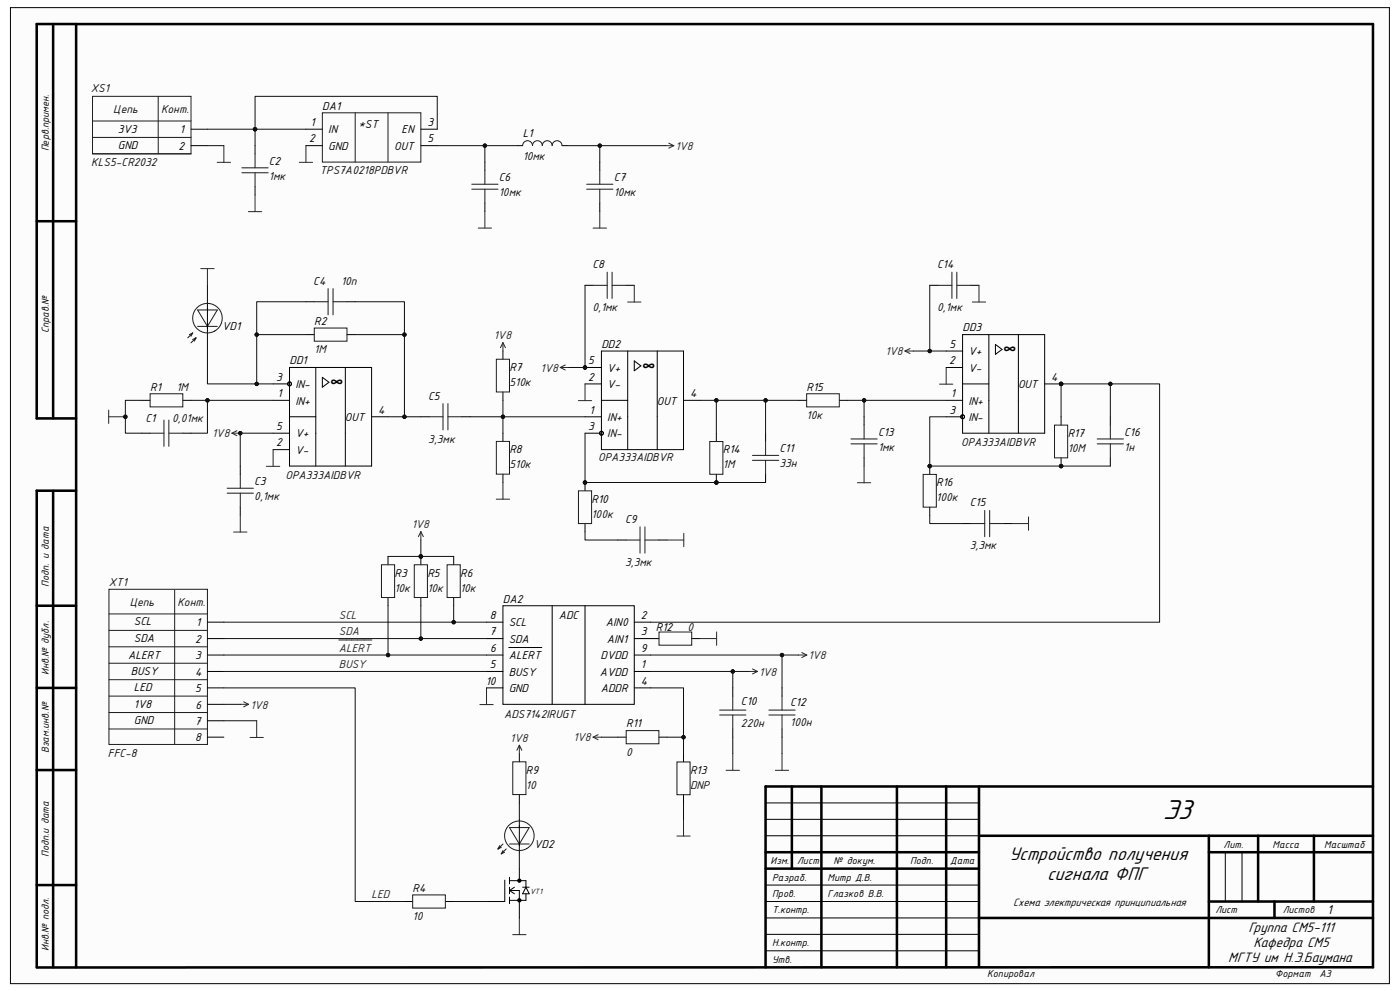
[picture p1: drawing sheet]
<svg xmlns="http://www.w3.org/2000/svg" width="420mm" height="297mm" viewBox="0 0 420 297" stroke-linecap="round" stroke-linejoin="round" font-family="sans-serif">
<path d="M3.1 2.3h413.7v292.5h-413.7z" fill-rule="evenodd" fill="#fcfcfc"/>
<g fill="none" stroke="#000" stroke-width=".76">
<path d="M15.9 7.2v118.2M22.8 7.2v282.7M11 66.3h11.8M22.8 125.4h-11.8v-118.2h400.9v282.7l-400.9 .1M15.9 147.1v142.8M22.8 147.1h-11.8v142.8M11 181.5h11.8M11 206.2h11.8M11 230.8h11.8M237.6 235.7v24.6M246.4 235.7v54.2M269.1 235.7v54.2"/>
<path d="M283.8 235.7v54.2M293.7 235.7v54.1M411.9 235.7h-182.2v54.2M229.7 255.4h64M293.7 250.5h118.2M362.6 250.5v39.4M362.6 255.4h49.3M377.4 250.5v19.7M394.2 250.5v19.7M11 265.3h11.8M229.7 260.3h64M293.7 275.1h118.2"/>
<path d="M362.6 270.2h49.3M382.3 270.2v4.9"/>
</g>
<g fill="none" stroke="#000" stroke-width=".3">
<path d="M3.1 2.3h413.7v292.5h-413.7zM91.8 90.4h2.4M104.1 90.4h2.5M42.5 120h2.5M54.8 120h2.5M81.9 120h5M81.9 115.1h5M86.9 110.1h24.6v29.6h-24.6zM91.8 100.3h2.4M94.7 110.1v29.6M96.7 113.1l2 1.5-2 1.4zM103.6 110.1v29.6"/>
<path d="M104.1 100.3h2.5M42.5 129.8h2.5M54.8 129.8h2.5M81.9 134.8h5M81.9 129.8h5M86.9 124.9h7.8M111.5 124.9h4.9M229.7 250.5h64M229.7 240.6h64M229.7 245.6h64M367.6 255.4v14.8M372.6 255.4v14.8"/>
<path d="M229.7 270.2h64M229.7 275.1h64M229.7 265.3h64M229.7 285h64M229.7 280h64"/>
<circle cx="86.9" cy="115.1" r=".58"/>
</g>
<path d="M94.2 90.4h4.2M94.3 98.3h9.8v4h-9.8zM98.4 86.5v7.9M99.9 86.5v7.9M99.9 90.4h4.2M45 118h9.8v4h-9.8zM45 129.8h4.2M49.2 125.9v7.9M50.7 125.9v7.9M50.7 129.8h4.1" fill="none" stroke="#1c1c1c" stroke-width=".3"/>
<path d="M69.6 129.8l1.5 .8M69.6 129.8h2.5M71.1 129.1l-1.5 .7" fill="none" stroke="#262626" stroke-width=".3"/>
<circle cx="72.1" cy="129.8" r=".5" fill="#0e0e0e"/>
<circle cx="72.1" cy="129.8" r=".5" fill="none" stroke="#0e0e0e" stroke-width=".3"/>
<path d="M32.6 122.9v4M32.6 124.9h5M79.9 139.8h4M81.9 134.8v5" fill="none" stroke="#262626" stroke-width=".3"/>
<circle cx="37.6" cy="124.9" r=".5" fill="#0e0e0e"/>
<circle cx="37.6" cy="124.9" r=".5" fill="none" stroke="#0e0e0e" stroke-width=".3"/>
<path d="M62.2 90.4v9.9M150.9 105.2v2.5M150.9 117.5v2.5M126.3 124.9h2.4M138.6 124.9h2.4M150.9 129.8v2.5M150.9 142.1v2.5" fill="none" stroke="#000" stroke-width=".3"/>
<g fill="none" stroke="#1c1c1c" stroke-width=".3">
<path d="M57.8 99.8l-1.5 1.5M57.8 99.8l-.5 1M57.8 99.8l-1 .5M59.3 92.9h5.9l-3 4.9zM59.3 97.8h5.9M58.8 101.3l-1.5 1.4M58.8 101.3l-.5 1M58.8 101.3l-1 .5M148.9 107.7h3.9v9.8h-3.9zM128.7 124.9h4.2M132.9 121v7.8M134.4 121v7.8"/>
<path d="M134.4 124.9h4.2M148.9 132.3h3.9v9.8h-3.9z"/>
<circle cx="62.2" cy="95.4" r="4.4"/>
</g>
<path d="M150.9 102.7v2.5M150.9 102.7l-.8 1.5M150.9 102.7l.7 1.5M168.1 110.1l1.5 .8M168.1 110.1h2.5M169.6 109.4l-1.5 .7M175.5 115.1v5M173.5 120.1h4M148.9 149.6h4M150.9 144.6v5" fill="none" stroke="#262626" stroke-width=".3"/>
<circle cx="175.5" cy="144.6" r=".5" fill="#0e0e0e"/>
<circle cx="175.5" cy="144.6" r=".5" fill="none" stroke="#0e0e0e" stroke-width=".3"/>
<path d="M175.5 144.6v2.5M175.5 156.9v2.5" fill="none" stroke="#000" stroke-width=".3"/>
<circle cx="175.5" cy="144.6" r=".5" fill="#0e0e0e"/>
<circle cx="175.5" cy="144.6" r=".5" fill="none" stroke="#0e0e0e" stroke-width=".3"/>
<path d="M173.5 147.1h4v9.8h-4zM192 157.9v7.9M193.5 157.9v7.9M187.8 161.9h4.2M193.5 161.9h4.2" fill="none" stroke="#1c1c1c" stroke-width=".3"/>
<path d="M185.3 161.9h2.5M197.7 161.9h2.4" fill="none" stroke="#000" stroke-width=".3"/>
<circle cx="214.9" cy="144.6" r=".5" fill="#0e0e0e"/>
<circle cx="214.9" cy="144.6" r=".5" fill="none" stroke="#0e0e0e" stroke-width=".3"/>
<path d="M214.9 142.1v2.5" fill="none" stroke="#000" stroke-width=".3"/>
<circle cx="214.9" cy="144.6" r=".5" fill="#0e0e0e"/>
<circle cx="214.9" cy="144.6" r=".5" fill="none" stroke="#0e0e0e" stroke-width=".3"/>
<path d="M214.9 129.8v2.5M229.7 129.8v2.5M229.7 142.1v2.5" fill="none" stroke="#000" stroke-width=".3"/>
<path d="M212.9 132.3h4v9.8h-4zM225.7 136.5h7.9M225.7 138h7.9M229.7 132.3v4.2M229.7 138v4.1" fill="none" stroke="#1c1c1c" stroke-width=".3"/>
<circle cx="175.5" cy="110.1" r=".5" fill="#0e0e0e"/>
<circle cx="175.5" cy="110.1" r=".5" fill="none" stroke="#0e0e0e" stroke-width=".3"/>
<g fill="none" stroke="#000" stroke-width=".3">
<path d="M175.5 115.1h4.9M175.5 110.1h4.9M180.4 105.2h24.7v29.6h-24.7zM188.3 105.2v19.7M190.3 108.2l2 1.5-2 1.4zM197.2 105.2v19.7M205.1 120h4.9M175.5 124.9h4.9M175.5 129.8h4.9"/>
<circle cx="180.4" cy="129.8" r=".58"/>
</g>
<circle cx="175.5" cy="110.1" r=".5" fill="#0e0e0e"/>
<circle cx="175.5" cy="110.1" r=".5" fill="none" stroke="#0e0e0e" stroke-width=".3"/>
<path d="M180.4 120h7.9M239.5 120h2.5M251.8 120h2.5M188.3 124.9v9.9M197.2 124.9v9.9M259.2 124.9v2.5M259.2 137.2v2.5" fill="none" stroke="#000" stroke-width=".3"/>
<path d="M271.5 105.2l1.5 .8M271.5 105.2h2.5M273 104.5l-1.5 .7M281.8 115.1h4M283.8 110.1v5M259.2 139.7v5M205.1 159.8v4.1M257.2 144.7h4M200.1 161.9h5" fill="none" stroke="#262626" stroke-width=".3"/>
<path d="M242 118h9.8v4h-9.8zM255.3 133h7.9M255.3 131.6h7.9M259.2 127.4v4.2M259.2 133v4.2" fill="none" stroke="#1c1c1c" stroke-width=".3"/>
<circle cx="278.9" cy="139.7" r=".5" fill="#0e0e0e"/>
<circle cx="278.9" cy="139.7" r=".5" fill="none" stroke="#0e0e0e" stroke-width=".3"/>
<path d="M278.9 139.7v2.4M278.9 152v2.5" fill="none" stroke="#000" stroke-width=".3"/>
<circle cx="278.9" cy="139.7" r=".5" fill="#0e0e0e"/>
<circle cx="278.9" cy="139.7" r=".5" fill="none" stroke="#0e0e0e" stroke-width=".3"/>
<path d="M276.9 142.2h4v9.8h-4zM291.2 156.9h4.2M295.4 153v7.9M296.9 153v7.9M296.9 156.9h4.2" fill="none" stroke="#1c1c1c" stroke-width=".3"/>
<path d="M288.8 156.9h2.4M301.1 156.9h2.4" fill="none" stroke="#000" stroke-width=".3"/>
<circle cx="318.3" cy="139.7" r=".5" fill="#0e0e0e"/>
<circle cx="318.3" cy="139.7" r=".5" fill="none" stroke="#0e0e0e" stroke-width=".3"/>
<path d="M318.3 137.2v2.5" fill="none" stroke="#000" stroke-width=".3"/>
<circle cx="318.3" cy="139.7" r=".5" fill="#0e0e0e"/>
<circle cx="318.3" cy="139.7" r=".5" fill="none" stroke="#0e0e0e" stroke-width=".3"/>
<path d="M318.3 124.9v2.5M333.1 124.9v2.5M333.1 137.2v2.5" fill="none" stroke="#000" stroke-width=".3"/>
<path d="M316.3 127.4h4v9.8h-4zM329.2 131.6h7.8M329.2 133h7.8M333.1 127.4v4.2M333.1 133v4.2" fill="none" stroke="#1c1c1c" stroke-width=".3"/>
<circle cx="318.3" cy="115.1" r=".5" fill="#0e0e0e"/>
<circle cx="318.3" cy="115.1" r=".5" fill="none" stroke="#0e0e0e" stroke-width=".3"/>
<g fill="none" stroke="#000" stroke-width=".3">
<path d="M283.8 120h5M288.8 100.3h24.6v29.5h-24.6zM313.4 115.1h4.9M283.8 124.9h5"/>
<circle cx="288.8" cy="124.9" r=".58"/>
</g>
<circle cx="318.3" cy="115.1" r=".5" fill="#0e0e0e"/>
<circle cx="318.3" cy="115.1" r=".5" fill="none" stroke="#0e0e0e" stroke-width=".3"/>
<g fill="none" stroke="#000" stroke-width=".3">
<path d="M175.5 85.5h2.5M187.8 85.5h2.5M278.9 85.5h2.5M291.2 85.5h2.5M283.8 110.1h5M283.8 105.2h5M288.8 115.1h7.9M296.7 100.3v29.5M298.6 103.2l2 1.5-2 1.5zM305.5 100.3v29.5M72.1 139.7v2.4M72.1 152v2.5"/>
<path d="M195.2 191.4h2.5M207.5 191.4h2.5M219.8 206.2v2.4M219.8 218.5v2.4M234.6 206.2v2.4M234.6 218.5v2.4M185.3 220.9h2.5M197.7 220.9h2.4M205.1 225.9v2.4M205.1 238.2v2.4"/>
</g>
<g fill="none" stroke="#262626" stroke-width=".3">
<path d="M60.2 80.5h4M62.2 80.5v5M188.3 90.5h4M190.3 85.5v5M291.7 90.5h4M293.7 85.5v5M70.1 159.5h4M72.1 154.5v5M303.5 156.9h5M308.5 154.9v4M210 191.4h5M215 189.4v4"/>
<path d="M239.5 196.3h2.5M240.5 195.6l1.5 .7M242 196.3l-1.5 .8M144 211.2h4M146 206.2v5M224.7 201.2h2.5M225.7 200.5l1.5 .7M227.2 201.2l-1.5 .8M177.9 220.9l1.5 .8M177.9 220.9h2.5M179.4 220.2l-1.5 .7M217.8 230.9h4"/>
<path d="M219.8 225.9v5M232.6 230.9h4M234.6 225.9v5M203.1 250.6h4M205.1 245.6v5"/>
</g>
<g fill="none" stroke="#1c1c1c" stroke-width=".3">
<path d="M178 85.5h4.1M182.1 81.6v7.9M183.6 81.6v7.9M183.6 85.5h4.2M281.4 85.5h4.2M285.6 81.6v7.9M287 85.5h4.2M287 81.6v7.9M68.1 147.8h7.9M68.1 146.3h7.9M72.1 142.1v4.2M72.1 147.8v4.2"/>
<path d="M197.7 189.4h9.8v4h-9.8zM187.9 219h9.8v3.9h-9.8zM215.9 214.3h7.9M215.9 212.8h7.9M219.8 208.6v4.2M219.8 214.3v4.2M230.7 214.3h7.8M230.7 212.8h7.8M234.6 208.6v4.2M234.6 214.3v4.2M203.1 228.4h3.9v9.8h-3.9z"/>
</g>
<circle cx="126.3" cy="166.8" r=".5" fill="#0e0e0e"/>
<circle cx="126.3" cy="166.8" r=".5" fill="none" stroke="#0e0e0e" stroke-width=".3"/>
<path d="M126.2 179.1v2.4M126.3 166.8v2.4" fill="none" stroke="#000" stroke-width=".3"/>
<circle cx="126.3" cy="166.8" r=".5" fill="#0e0e0e"/>
<g fill="none" stroke="#0e0e0e" stroke-width=".3">
<path d="M106.6 100.3h14.7v24.6h-4.9"/>
<circle cx="126.3" cy="166.8" r=".5"/>
</g>
<g fill="none" stroke="#1c1c1c" stroke-width=".3">
<path d="M27.8 28.9h29.5v17.2h-29.5zM27.8 36.3h29.5M47.5 28.9v17.2M96.7 33.8h29.6v14.8h-29.6zM106.6 33.8v14.8M116.4 33.8v14.8M27.8 41.2h29.5M27.8 46.1h29.5M72.6 51.8h7.9M72.6 50.3h7.9M76.5 46.1v4.2M76.5 51.8v4.2"/>
<path d="M141.5 56.7h7.9M141.5 55.2h7.9M145.5 51v4.2M145.5 56.7v4.2M168.6 43.6a1.48 1.48 0 0 0-1.5-1.4 1.48 1.48 0 0 0-1.4 1.4 1.48 1.48 0 0 0-1.5-1.4 1.48 1.48 0 0 0-1.5 1.4 1.48 1.48 0 0 0-1.5-1.4 1.48 1.48 0 0 0-1.5 1.4 1.48 1.48 0 0 0-1.4-1.4 1.48 1.48 0 0 0-1.5 1.4M176 56.7h7.9M176 55.2h7.9M179.9 51v4.2M179.9 56.7v4.2M32.7 176.6h29.5v46.5h-29.5zM52.4 176.8v46.3M114.4 169.3h4v9.8h-4z"/>
<path d="M124.3 169.3h3.9v9.8h-3.9zM134.1 169.3h4v9.8h-4zM32.7 188.9h29.5M32.7 184h29.5M32.7 193.9h29.5M32.7 198.8h29.5M32.7 203.7h29.5M32.7 208.6h29.5M32.7 213.6h29.5M32.7 218.5h29.5M153.8 228.3h4v9.8h-4zM149.9 253.4l-.5 1"/>
<path d="M149.9 253.9l-.5 .5M150.4 253.9l-1 .5M150.9 253l-1.5 1.4M150.9 254.9l-.5 1M151.4 255.4l-1 .5M151.9 254.4l-1.5 1.5M152.8 248h6l-3 5zM152.8 253h6M123.8 268.2h9.8v4h-9.8z"/>
<circle cx="155.8" cy="250.5" r="4.4"/>
</g>
<g fill="none" stroke="#000" stroke-width=".3">
<path d="M57.3 38.7h4.9M91.8 38.7h4.9M126.3 38.7h4.9M57.3 43.7h4.9M76.5 43.7v2.4M76.5 56v2.4M91.8 43.7h4.9M126.3 43.7h4.9M145.5 48.6v2.4M155.3 43.7h1.5M168.6 43.7h1.5M179.9 48.6v2.4"/>
<path d="M145.5 60.9v2.5M179.9 60.9v2.5M116.4 166.8v2.4M116.4 179.1v2.4M136.1 166.8v2.4M136.1 179.1v2.4M62.2 186.5h5M62.2 191.4h5M62.2 196.3h5M146 186.5h4.9M146 191.4h4.9M146 196.3h4.9"/>
<path d="M150.9 181.5h39.4v29.6h-39.4zM152.6 194.1h9.9M165.7 181.5v29.6M175.5 181.5v29.6M190.3 186.5h4.9M190.3 191.4h4.9M190.3 196.3h4.9M62.2 201.2h5M62.2 206.2h5M62.2 211.1h5M62.2 216h5M146 201.2h4.9"/>
<path d="M146 206.2h4.9M190.3 201.2h4.9M190.3 206.2h4.9M62.2 220.9h5M155.8 225.9v2.4M155.8 238.2v2.4M155.8 245.6v9.8M121.3 270.2h2.5M133.6 270.2h2.5M146 270.2h5.4M151.4 263.8v6.4M152.8 266.9h3v2.9"/>
<path d="M152.8 263v1.9M152.8 265.9v2M152.8 268.9v1.9M152.8 266.9l1.5 1M152.8 263.9h5v2M154.3 265.9l-1.5 1M155.8 260.3v3.2M155.8 270v5.1M156.8 265.9h2M157.8 265.9l1 2h-2zM157.8 267.9v1.9h-5"/>
<circle cx="155.8" cy="269.8" r=".49"/>
<circle cx="155.8" cy="263.9" r=".49"/>
</g>
<g fill="none" stroke="#262626" stroke-width=".3">
<path d="M65.2 48.7h4M67.2 43.7v5M76.5 58.4v5M89.8 48.7h4M91.8 43.7v5M199.6 43.7h2.5M200.6 42.9l1.5 .8M202.1 43.7l-1.5 .7M74.5 63.4h4M143.5 68.4h4M145.5 63.4v5M177.9 68.4h4"/>
<path d="M179.9 63.4v5M126.3 159.3l-.8 1.5M126.3 159.3l.7 1.5M126.3 159.3v2.5M101.6 191.8h10M72.1 211.1h2.5M73.1 210.3l1.5 .8M74.6 211.1l-1.5 .7M77 216v5M75 221h4M155.8 223.4v2.5M155.8 223.4l-.7 1.5"/>
<path d="M155.8 223.4l.7 1.5M155.8 275.1v5M153.8 280.1h4"/>
</g>
<g fill="#000">
<circle cx="155.8" cy="269.8" r=".49"/>
<circle cx="155.8" cy="263.9" r=".49"/>
</g>
<circle cx="121.3" cy="100.3" r=".5" fill="#0e0e0e"/>
<circle cx="121.3" cy="100.3" r=".5" fill="none" stroke="#0e0e0e" stroke-width=".3"/>
<circle cx="121.3" cy="124.9" r=".5" fill="#0e0e0e"/>
<g fill="none" stroke="#0e0e0e" stroke-width=".3">
<path d="M106.6 90.4h14.7v9.9"/>
<circle cx="121.3" cy="124.9" r=".5"/>
</g>
<circle cx="121.3" cy="100.3" r=".5" fill="#0e0e0e"/>
<g fill="none" stroke="#0e0e0e" stroke-width=".3">
<path d="M57.3 120h4.9"/>
<circle cx="121.3" cy="100.3" r=".5"/>
</g>
<circle cx="62.2" cy="120" r=".5" fill="#0e0e0e"/>
<g fill="none" stroke="#0e0e0e" stroke-width=".3">
<path d="M81.9 120h-19.7v9.8h-4.9"/>
<circle cx="62.2" cy="120" r=".5"/>
</g>
<circle cx="62.2" cy="120" r=".5" fill="#0e0e0e"/>
<g fill="none" stroke="#0e0e0e" stroke-width=".3">
<path d="M121.3 124.9h5"/>
<circle cx="62.2" cy="120" r=".5"/>
</g>
<circle cx="121.3" cy="124.9" r=".5" fill="#0e0e0e"/>
<g fill="none" stroke="#0e0e0e" stroke-width=".3">
<path d="M175.5 129.8v14.8h54.2M175.5 159.4v2.5h9.8"/>
<circle cx="121.3" cy="124.9" r=".5"/>
</g>
<circle cx="175.5" cy="144.6" r=".5" fill="#0e0e0e"/>
<circle cx="175.5" cy="144.6" r=".5" fill="none" stroke="#0e0e0e" stroke-width=".3"/>
<circle cx="214.9" cy="144.6" r=".5" fill="#0e0e0e"/>
<g fill="none" stroke="#0e0e0e" stroke-width=".3">
<path d="M210 120h4.9v9.8"/>
<circle cx="214.9" cy="144.6" r=".5"/>
</g>
<circle cx="214.9" cy="120" r=".5" fill="#0e0e0e"/>
<g fill="none" stroke="#0e0e0e" stroke-width=".3">
<path d="M214.9 120h14.8v9.8"/>
<circle cx="214.9" cy="120" r=".5"/>
</g>
<circle cx="229.7" cy="120" r=".5" fill="#0e0e0e"/>
<circle cx="229.7" cy="120" r=".5" fill="none" stroke="#0e0e0e" stroke-width=".3"/>
<circle cx="214.9" cy="120" r=".5" fill="#0e0e0e"/>
<g fill="none" stroke="#0e0e0e" stroke-width=".3">
<path d="M42.5 120h-4.9v9.8h4.9"/>
<circle cx="214.9" cy="120" r=".5"/>
</g>
<circle cx="37.6" cy="124.9" r=".5" fill="#0e0e0e"/>
<g fill="none" stroke="#0e0e0e" stroke-width=".3">
<path d="M283.8 124.9h-4.9v14.8h54.2M278.9 154.5v2.4h9.9"/>
<circle cx="37.6" cy="124.9" r=".5"/>
</g>
<circle cx="278.9" cy="139.7" r=".5" fill="#0e0e0e"/>
<circle cx="278.9" cy="139.7" r=".5" fill="none" stroke="#0e0e0e" stroke-width=".3"/>
<circle cx="318.3" cy="139.7" r=".5" fill="#0e0e0e"/>
<g fill="none" stroke="#0e0e0e" stroke-width=".3">
<path d="M318.3 115.1v9.8"/>
<circle cx="318.3" cy="139.7" r=".5"/>
</g>
<circle cx="318.3" cy="115.1" r=".5" fill="#0e0e0e"/>
<g fill="none" stroke="#0e0e0e" stroke-width=".3">
<path d="M318.3 115.1h14.8v9.8"/>
<circle cx="318.3" cy="115.1" r=".5"/>
</g>
<circle cx="333.1" cy="115.1" r=".5" fill="#0e0e0e"/>
<circle cx="333.1" cy="115.1" r=".5" fill="none" stroke="#0e0e0e" stroke-width=".3"/>
<circle cx="318.3" cy="115.1" r=".5" fill="#0e0e0e"/>
<g fill="none" stroke="#0e0e0e" stroke-width=".3">
<path d="M229.7 120h9.8"/>
<circle cx="318.3" cy="115.1" r=".5"/>
</g>
<circle cx="229.7" cy="120" r=".5" fill="#0e0e0e"/>
<g fill="none" stroke="#0e0e0e" stroke-width=".3">
<path d="M259.2 120h24.6"/>
<circle cx="229.7" cy="120" r=".5"/>
</g>
<circle cx="259.2" cy="120" r=".5" fill="#0e0e0e"/>
<g fill="none" stroke="#0e0e0e" stroke-width=".3">
<path d="M254.3 120h4.9v4.9"/>
<circle cx="259.2" cy="120" r=".5"/>
</g>
<circle cx="259.2" cy="120" r=".5" fill="#0e0e0e"/>
<g fill="none" stroke="#0e0e0e" stroke-width=".3">
<path d="M81.9 129.8h-9.8v9.9"/>
<circle cx="259.2" cy="120" r=".5"/>
</g>
<circle cx="72.1" cy="129.8" r=".5" fill="#0e0e0e"/>
<g fill="none" stroke="#0e0e0e" stroke-width=".3">
<path d="M175.5 124.9h-24.6v4.9"/>
<circle cx="72.1" cy="129.8" r=".5"/>
</g>
<circle cx="150.9" cy="124.9" r=".5" fill="#0e0e0e"/>
<g fill="none" stroke="#0e0e0e" stroke-width=".3">
<path d="M175.5 85.5v24.6h-4.9"/>
<circle cx="150.9" cy="124.9" r=".5"/>
</g>
<circle cx="175.5" cy="110.1" r=".5" fill="#0e0e0e"/>
<g fill="none" stroke="#0e0e0e" stroke-width=".3">
<path d="M278.9 85.5v19.7"/>
<circle cx="175.5" cy="110.1" r=".5"/>
</g>
<circle cx="278.9" cy="105.2" r=".5" fill="#0e0e0e"/>
<g fill="none" stroke="#0e0e0e" stroke-width=".3">
<path d="M77 100.3h14.8"/>
<circle cx="278.9" cy="105.2" r=".5"/>
</g>
<circle cx="77" cy="100.3" r=".5" fill="#0e0e0e"/>
<g fill="none" stroke="#0e0e0e" stroke-width=".3">
<path d="M62.2 100.3v14.8h14.8"/>
<circle cx="77" cy="100.3" r=".5"/>
</g>
<circle cx="77" cy="115.1" r=".5" fill="#0e0e0e"/>
<g fill="none" stroke="#0e0e0e" stroke-width=".3">
<path d="M62.2 85.5v4.9M150.9 120v4.9h-9.9"/>
<circle cx="77" cy="115.1" r=".5"/>
</g>
<circle cx="150.9" cy="124.9" r=".5" fill="#0e0e0e"/>
<g fill="none" stroke="#0e0e0e" stroke-width=".3">
<path d="M195.2 206.2h9.9v14.7h-5"/>
<circle cx="150.9" cy="124.9" r=".5"/>
</g>
<circle cx="205" cy="220.9" r=".5" fill="#0e0e0e"/>
<g fill="none" stroke="#0e0e0e" stroke-width=".3">
<path d="M205.1 220.9v5"/>
<circle cx="205" cy="220.9" r=".5"/>
</g>
<circle cx="205" cy="220.9" r=".5" fill="#0e0e0e"/>
<g fill="none" stroke="#0e0e0e" stroke-width=".3">
<path d="M195.2 201.2h24.6v5M180.4 220.9h4.9M205.1 240.6v5"/>
<circle cx="205" cy="220.9" r=".5"/>
</g>
<circle cx="219.8" cy="201.2" r=".5" fill="#0e0e0e"/>
<g fill="none" stroke="#0e0e0e" stroke-width=".3">
<path d="M219.8 201.2h4.9M219.8 220.9v5"/>
<circle cx="219.8" cy="201.2" r=".5"/>
</g>
<circle cx="219.8" cy="201.2" r=".5" fill="#0e0e0e"/>
<g fill="none" stroke="#0e0e0e" stroke-width=".3">
<path d="M234.6 196.3v9.9M234.6 220.9v5"/>
<circle cx="219.8" cy="201.2" r=".5"/>
</g>
<circle cx="234.6" cy="196.3" r=".5" fill="#0e0e0e"/>
<g fill="none" stroke="#0e0e0e" stroke-width=".3">
<path d="M136.1 181.5v5"/>
<circle cx="234.6" cy="196.3" r=".5"/>
</g>
<circle cx="136.1" cy="186.5" r=".5" fill="#0e0e0e"/>
<g fill="none" stroke="#0e0e0e" stroke-width=".3">
<path d="M126.2 181.5v9.9"/>
<circle cx="136.1" cy="186.5" r=".5"/>
</g>
<circle cx="126.3" cy="191.4" r=".5" fill="#0e0e0e"/>
<g fill="none" stroke="#0e0e0e" stroke-width=".3">
<path d="M116.4 181.5v14.8"/>
<circle cx="126.3" cy="191.4" r=".5"/>
</g>
<circle cx="116.4" cy="196.3" r=".5" fill="#0e0e0e"/>
<g fill="none" stroke="#0e0e0e" stroke-width=".3">
<path d="M126.3 161.8v5"/>
<circle cx="116.4" cy="196.3" r=".5"/>
</g>
<circle cx="126.3" cy="166.8" r=".5" fill="#0e0e0e"/>
<g fill="none" stroke="#0e0e0e" stroke-width=".3">
<path d="M131.2 43.7h14.3v4.9M155.8 240.6v5M155.8 255.4v4.9M136.1 270.2h9.9"/>
<circle cx="126.3" cy="166.8" r=".5"/>
</g>
<circle cx="145.5" cy="43.7" r=".5" fill="#0e0e0e"/>
<g fill="none" stroke="#0e0e0e" stroke-width=".3">
<path d="M145.5 43.7h9.8"/>
<circle cx="145.5" cy="43.7" r=".5"/>
</g>
<circle cx="145.5" cy="43.7" r=".5" fill="#0e0e0e"/>
<g fill="none" stroke="#0e0e0e" stroke-width=".3">
<path d="M170.1 43.7h9.8v4.9"/>
<circle cx="145.5" cy="43.7" r=".5"/>
</g>
<circle cx="179.9" cy="43.7" r=".5" fill="#0e0e0e"/>
<g fill="none" stroke="#0e0e0e" stroke-width=".3">
<path d="M179.9 43.7h19.7"/>
<circle cx="179.9" cy="43.7" r=".5"/>
</g>
<circle cx="179.9" cy="43.7" r=".5" fill="#0e0e0e"/>
<g fill="none" stroke="#0e0e0e" stroke-width=".3">
<path d="M76.5 38.7v-9.8h54.7v9.8"/>
<circle cx="179.9" cy="43.7" r=".5"/>
</g>
<circle cx="76.5" cy="38.7" r=".5" fill="#0e0e0e"/>
<g fill="none" stroke="#0e0e0e" stroke-width=".3">
<path d="M91.8 90.4h-14.8v24.7h4.9M67.2 206.2h39.4v64h14.7M67.2 201.2h78.8M67.2 211.1h4.9M67.2 216h9.8"/>
<circle cx="76.5" cy="38.7" r=".5"/>
</g>
<circle cx="77" cy="100.3" r=".5" fill="#0e0e0e"/>
<circle cx="77" cy="100.3" r=".5" fill="none" stroke="#0e0e0e" stroke-width=".3"/>
<circle cx="77" cy="115.1" r=".5" fill="#0e0e0e"/>
<g fill="none" stroke="#0e0e0e" stroke-width=".3">
<path d="M67.2 196.3h78.8"/>
<circle cx="77" cy="115.1" r=".5"/>
</g>
<circle cx="116.4" cy="196.3" r=".5" fill="#0e0e0e"/>
<g fill="none" stroke="#0e0e0e" stroke-width=".3">
<path d="M67.2 191.4h78.8"/>
<circle cx="116.4" cy="196.3" r=".5"/>
</g>
<circle cx="126.3" cy="191.4" r=".5" fill="#0e0e0e"/>
<g fill="none" stroke="#0e0e0e" stroke-width=".3">
<path d="M67.2 186.5h78.8"/>
<circle cx="126.3" cy="191.4" r=".5"/>
</g>
<circle cx="136.1" cy="186.5" r=".5" fill="#0e0e0e"/>
<g fill="none" stroke="#0e0e0e" stroke-width=".3">
<path d="M274 105.2h9.8"/>
<circle cx="136.1" cy="186.5" r=".5"/>
</g>
<circle cx="278.9" cy="105.2" r=".5" fill="#0e0e0e"/>
<g fill="none" stroke="#0e0e0e" stroke-width=".3">
<path d="M195.2 196.3h44.3"/>
<circle cx="278.9" cy="105.2" r=".5"/>
</g>
<circle cx="234.6" cy="196.3" r=".5" fill="#0e0e0e"/>
<g fill="none" stroke="#0e0e0e" stroke-width=".3">
<path d="M116.4 166.8h19.7"/>
<circle cx="234.6" cy="196.3" r=".5"/>
</g>
<circle cx="126.3" cy="166.8" r=".5" fill="#0e0e0e"/>
<g fill="none" stroke="#0e0e0e" stroke-width=".3">
<path d="M333.1 115.1h14.8v71.4h-152.7"/>
<circle cx="126.3" cy="166.8" r=".5"/>
</g>
<circle cx="333.1" cy="115.1" r=".5" fill="#0e0e0e"/>
<g fill="none" stroke="#0e0e0e" stroke-width=".3">
<path d="M62.2 38.7h14.3v5M62.2 43.7h5"/>
<circle cx="333.1" cy="115.1" r=".5"/>
</g>
<circle cx="76.5" cy="38.7" r=".5" fill="#0e0e0e"/>
<g fill="none" stroke="#0e0e0e" stroke-width=".3">
<path d="M76.5 38.7h15.3"/>
<circle cx="76.5" cy="38.7" r=".5"/>
</g>
<circle cx="76.5" cy="38.7" r=".5" fill="#0e0e0e"/>
<circle cx="76.5" cy="38.7" r=".5" fill="none" stroke="#0e0e0e" stroke-width=".3"/>
<text font-size="8.7" x="348.9" y="245.5">Э3</text>
<g font-size="5.8">
<text x="302.8" y="257.8">Устройство получения</text>
<text x="314.1" y="263.8">сигнала ФПГ</text>
</g>
<g font-size="4.5">
<text x="304.8" y="103.2" transform="rotate(-180 304.8 103.2)">∞</text>
<text x="102.9" y="113" transform="rotate(-180 102.9 113)">∞</text>
<text x="196.5" y="108.1" transform="rotate(-180 196.5 108.1)">∞</text>
</g>
<g font-size="4.3">
<text x="374.5" y="279.3">Группа СМ5-111</text>
<text x="376" y="283.8">Кафедра СМ5</text>
<text x="368.5" y="288.3">МГТУ им Н.Э.Баумана</text>
</g>
<text font-size="4.1" x="398.1" y="274">1</text>
<g font-size="3.7" fill="#0e0e0e">
<text x="27.3" y="27.4">XS1</text>
<text x="34" y="33.9">Цепь</text>
<text x="48.3" y="33.9">Конт.</text>
<text x="156.8" y="47.9">10мк</text>
<text x="27.4" y="49.7">KLS5-CR2032</text>
<text x="80.7" y="53.9">1мк</text>
<text x="95.9" y="52.2">TPS7A0218PDBVR</text>
<text x="149.6" y="58.8">10мк</text>
<text x="184.1" y="58.8">10мк</text>
<text x="102.3" y="85.4">10п</text>
<text x="177.7" y="93.2">0,1мк</text>
<text x="281.1" y="93.2">0,1мк</text>
<text x="94.3" y="105.8">1M</text>
<text x="52.9" y="117.2">1M</text>
<text x="152.8" y="115.7">510к</text>
<text x="242" y="125.5">10к</text>
<text x="51.6" y="126.5">0,01мк</text>
<text x="128.5" y="132.6">3,3мк</text>
<text x="263.4" y="135.2">1мк</text>
<text x="288.3" y="133.7">OPA333AIDBVR</text>
<text x="320.3" y="135.5">10М</text>
<text x="337.3" y="135.2">1н</text>
<text x="85.7" y="143.5">OPA333AIDBVR</text>
<text x="152.8" y="140.3">510к</text>
<text x="179.5" y="138.2">OPA333AIDBVR</text>
<text x="216.9" y="140.4">1М</text>
<text x="233.8" y="140.1">33н</text>
<text x="76.3" y="149.9">0,1мк</text>
<text x="177.5" y="155.2">100к</text>
<text x="280.9" y="150.2">100к</text>
<text x="291" y="164.6">3,3мк</text>
<text x="187.5" y="169.6">3,3мк</text>
<text x="32.7" y="175.6">XT1</text>
<text x="118.4" y="177.3">10к</text>
<text x="128.2" y="177.3">10к</text>
<text x="138" y="177.3">10к</text>
<text x="38.9" y="181.6">Цепь</text>
<text x="53.2" y="181.6">Конт.</text>
<text x="206.3" y="189">0</text>
<text x="151.2" y="215.3">ADS7142IRUGT</text>
<text x="222.3" y="217.9">220н</text>
<text x="237.1" y="217.7">100н</text>
<text x="32.4" y="226.8">FFC-8</text>
<text x="187.8" y="226.4">0</text>
<text x="157.8" y="236.3">10</text>
<text x="207" y="236.4">DNP</text>
<text x="123.8" y="275.7">10</text>
</g>
<g font-size="3.7">
<text x="96.7" y="32.9">DA1</text>
<text x="35.3" y="39.9">3V3</text>
<text x="54" y="40">1</text>
<text x="93.1" y="37.8">1</text>
<text x="98.5" y="40">IN</text>
<text x="107.5" y="38.3">*ST</text>
<text x="120.5" y="40">EN</text>
<text x="128.3" y="37.8">3</text>
<text x="156.8" y="41.2">L1</text>
<text x="35.4" y="44.7">GND</text>
<text x="53.6" y="45">2</text>
<text x="92.8" y="42.7">2</text>
<text x="98.5" y="45">GND</text>
<text x="118.2" y="45">OUT</text>
<text x="128.3" y="42.7">5</text>
<text x="80.7" y="49.4">C2</text>
<text x="149.6" y="54.3">C6</text>
<text x="184.1" y="54.3">C7</text>
<text x="177.7" y="80.3">C8</text>
<text x="281.1" y="80.3">C14</text>
<text x="94" y="85.3">C4</text>
<text x="66.7" y="99">VD1</text>
<text x="94.3" y="97.4">R2</text>
<text x="288.8" y="99.3">DD3</text>
<text x="180.4" y="104.2">DD2</text>
<text x="284.8" y="104.2">5</text>
<text x="290.5" y="106.5">V+</text>
<text x="86.9" y="109.2">DD1</text>
<text x="152.8" y="111.2">R7</text>
<text x="176.5" y="109.2">5</text>
<text x="182.2" y="111.4">V+</text>
<text x="284.8" y="109.2">2</text>
<text x="290.5" y="111.4">V-</text>
<text x="45" y="117.1">R1</text>
<text x="82.9" y="114.1">3</text>
<text x="83.3" y="119">1</text>
<text x="88.6" y="116.3">IN-</text>
<text x="128.5" y="119.8">C5</text>
<text x="176.4" y="114.1">2</text>
<text x="182.2" y="116.3">V-</text>
<text x="207.1" y="119">4</text>
<text x="242" y="117.1">R15</text>
<text x="285.2" y="119">1</text>
<text x="305.4" y="116.3">OUT</text>
<text x="315.4" y="114.1">4</text>
<text x="88.6" y="121.3">IN+</text>
<text x="113.5" y="124">4</text>
<text x="176.8" y="124">1</text>
<text x="197.1" y="121.3">OUT</text>
<text x="284.8" y="124">3</text>
<text x="290.5" y="121.3">IN+</text>
<text x="43.6" y="126.5">C1</text>
<text x="82.9" y="128.9">5</text>
<text x="88.6" y="131.1">V+</text>
<text x="103.5" y="126.2">OUT</text>
<text x="176.4" y="128.9">3</text>
<text x="182.2" y="126.2">IN+</text>
<text x="182.2" y="131.1">IN-</text>
<text x="263.4" y="130.6">C13</text>
<text x="290.5" y="126.2">IN-</text>
<text x="320.3" y="130.9">R17</text>
<text x="337.3" y="130.6">C16</text>
<text x="82.9" y="133.8">2</text>
<text x="88.6" y="136.1">V-</text>
<text x="152.8" y="135.8">R8</text>
<text x="216.9" y="135.9">R14</text>
<text x="233.8" y="135.6">C11</text>
<text x="76.3" y="145.4">C3</text>
<text x="280.9" y="145.7">R16</text>
<text x="177.5" y="150.7">R10</text>
<text x="291" y="151.8">C15</text>
<text x="187.5" y="156.7">C9</text>
<text x="118.4" y="172.8">R3</text>
<text x="128.2" y="172.8">R5</text>
<text x="138" y="172.8">R6</text>
<text x="146.9" y="185.5">8</text>
<text x="150.9" y="180.6">DA2</text>
<text x="167.6" y="185.5">ADC</text>
<text x="192.3" y="185.5">2</text>
<text x="40.2" y="187.4">SCL</text>
<text x="58.9" y="187.7">1</text>
<text x="146.8" y="190.4">7</text>
<text x="152.6" y="187.7">SCL</text>
<text x="181.7" y="187.7">AIN0</text>
<text x="192.3" y="190.4">3</text>
<text x="196.8" y="189">R12</text>
<text x="38.4" y="197.4">ALERT</text>
<text x="40.2" y="192.3">SDA</text>
<text x="58.5" y="192.7">2</text>
<text x="58.5" y="197.6">3</text>
<text x="147.1" y="195.4">6</text>
<text x="152.6" y="197.6">ALERT</text>
<text x="152.6" y="192.7">SDA</text>
<text x="180.2" y="197.6">DVDD</text>
<text x="182" y="192.7">AIN1</text>
<text x="192.3" y="195.4">9</text>
<text x="39.2" y="202.4">BUSY</text>
<text x="58.6" y="202.5">4</text>
<text x="146.9" y="200.3">5</text>
<text x="152.6" y="202.5">BUSY</text>
<text x="179.9" y="202.5">AVDD</text>
<text x="192.3" y="200.3">1</text>
<text x="40.2" y="207.1">LED</text>
<text x="58.5" y="207.4">5</text>
<text x="145.8" y="205.2">10</text>
<text x="152.6" y="207.4">GND</text>
<text x="180.2" y="207.4">ADDR</text>
<text x="192.3" y="205.2">4</text>
<text x="40.2" y="212">1V8</text>
<text x="58.7" y="212.4">6</text>
<text x="222.3" y="211.4">C10</text>
<text x="237.1" y="211.7">C12</text>
<text x="40.2" y="217">GND</text>
<text x="58.4" y="217.3">7</text>
<text x="187.8" y="218">R11</text>
<text x="58.5" y="222.2">8</text>
<text x="157.8" y="231.9">R9</text>
<text x="207" y="231.9">R13</text>
<text x="160.2" y="254.1">VD2</text>
<text x="123.8" y="267.3">R4</text>
</g>
<g font-size="3.7" fill="#262626">
<text x="202.6" y="45">1V8</text>
<text x="148.2" y="101.7">1V8</text>
<text x="265.6" y="106.5">1V8</text>
<text x="162.2" y="111.4">1V8</text>
<text x="63.7" y="131.1">1V8</text>
<text x="123.5" y="158.4">1V8</text>
<text x="101.6" y="185.5">SCL</text>
<text x="101.6" y="190.4">SDA</text>
<text x="101.6" y="195.4">ALERT</text>
<text x="242.5" y="197.6">1V8</text>
<text x="101.6" y="200.3">BUSY</text>
<text x="227.8" y="202.5">1V8</text>
<text x="75.1" y="212.4">1V8</text>
<text x="153.1" y="222.4">1V8</text>
<text x="172" y="222.2">1V8</text>
<text x="111.5" y="269.2">LED</text>
</g>
<text font-size="3.4" x="304" y="271.6">Схема электрическая принципиальная</text>
<g font-size="3.3">
<text x="14.6" y="45.4" transform="rotate(-90 14.6 45.4)">Перв.примен.</text>
<text x="14.6" y="99.7" transform="rotate(-90 14.6 99.7)">Справ.№</text>
<text x="14.6" y="175.8" transform="rotate(-90 14.6 175.8)">Подп. и дата</text>
<text x="14.6" y="202.3" transform="rotate(-90 14.6 202.3)">Инв.№ дубл.</text>
<text x="14.6" y="225.7" transform="rotate(-90 14.6 225.7)">Взам.инв.№</text>
<text x="14.6" y="256.9" transform="rotate(-90 14.6 256.9)">Подп.и дата</text>
<text x="367.1" y="254.1">Лит.</text>
<text x="381.8" y="254.1">Масса</text>
<text x="397.3" y="254.1">Масштаб</text>
<text x="231.2" y="259">Изм.</text>
<text x="231.6" y="263.9">Разраб.</text>
<text x="239.1" y="259">Лист</text>
<text x="248.3" y="263.9">Митр Д.В.</text>
<text x="250.1" y="259">№ докум.</text>
<text x="273" y="259">Подп.</text>
<text x="285.1" y="259">Дата</text>
<text x="231.6" y="268.9">Пров.</text>
<text x="248.3" y="268.9">Глазков В.В.</text>
<text x="231.6" y="273.8">Т.контр.</text>
<text x="364.6" y="273.8">Лист</text>
<text x="384.8" y="273.8">Листов</text>
<text x="14.6" y="285.1" transform="rotate(-90 14.6 285.1)">Инв.№ подл.</text>
<text x="231.6" y="283.6">Н.контр.</text>
<text x="231.6" y="288.5">Утв.</text>
<text x="296.1" y="292.9">Копировал</text>
<text x="382.6" y="292.9">Формат</text>
<text x="395.8" y="292.9">A3</text>
</g>
<text font-size="2.5" fill="#0e0e0e" x="159" y="268.1">VT1</text>
</svg>
